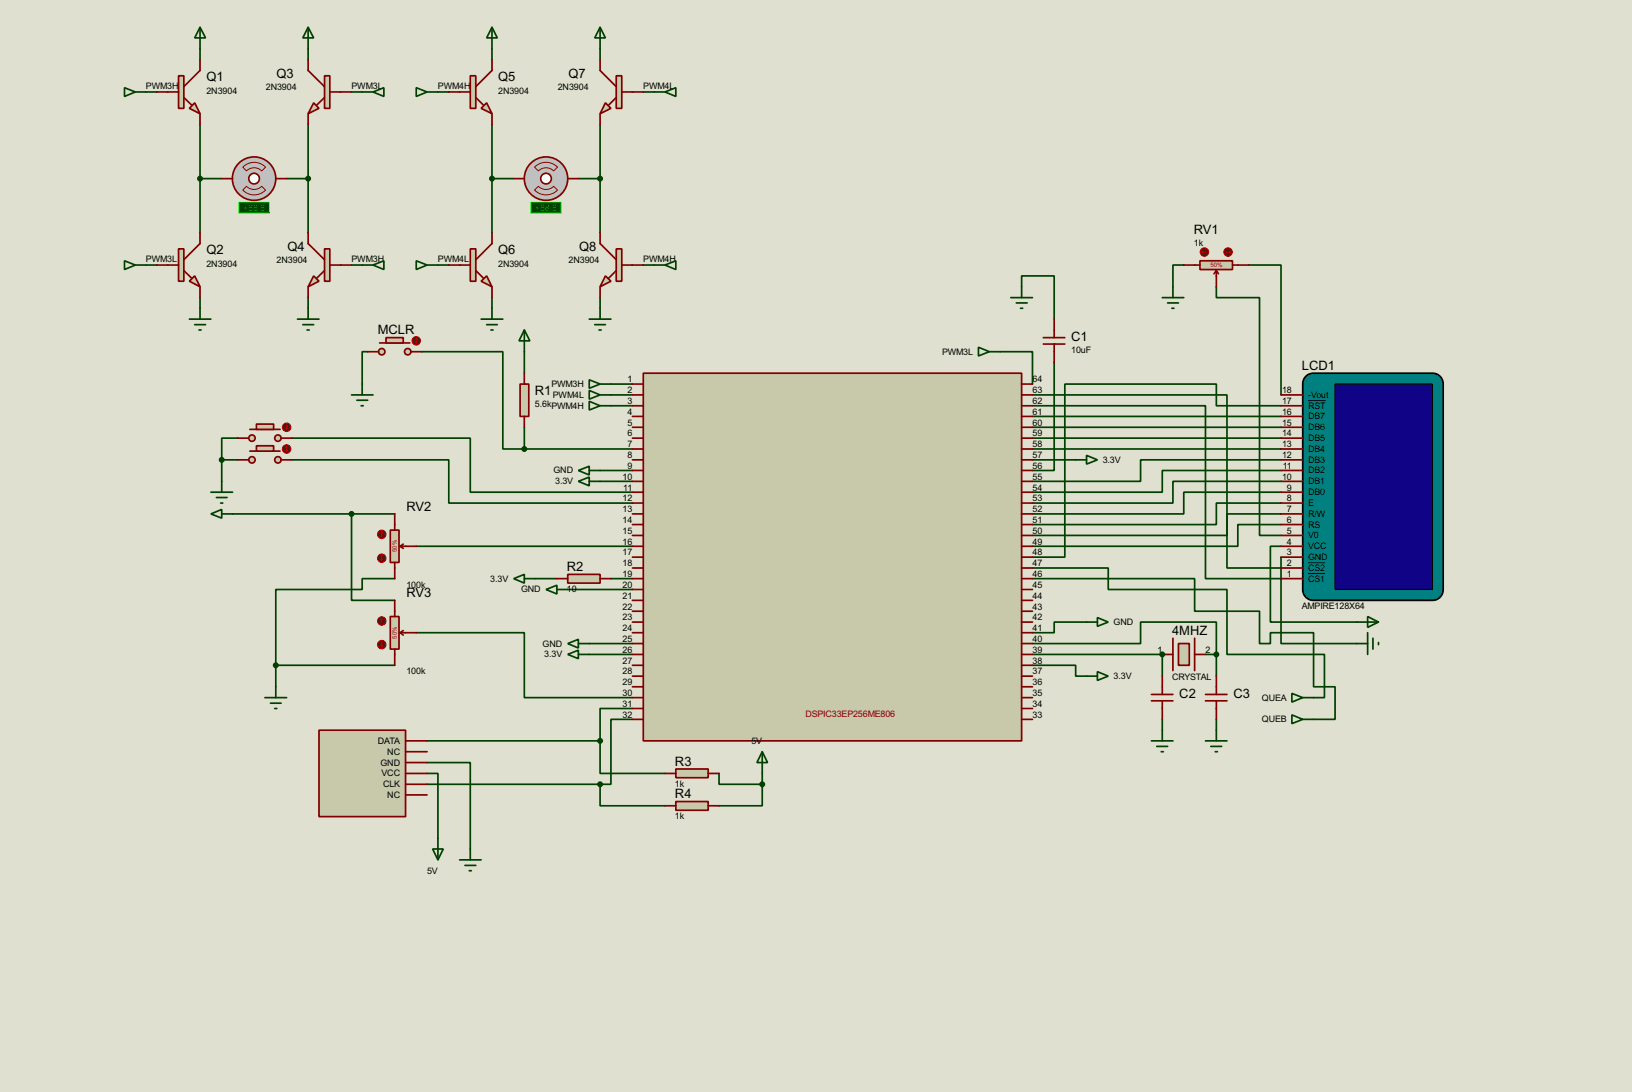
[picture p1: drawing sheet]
<svg xmlns="http://www.w3.org/2000/svg" width="383mm" height="256mm" viewBox="0 0 383 256" stroke-linecap="round" stroke-linejoin="round" font-family="sans-serif">
<path d="M0 0h383.5v256.5h-383.5z" fill="#e0e0d0"/>
<g fill="none" stroke="#004000" stroke-width=".4">
<path d="M240.1 67.4v-2.6h7.6v10.2M278.2 62.3h-2.6v5.1M285.8 67.4v2.5h10.2v55.9h5M293.4 62.3h7.6v30.5M86.4 82.6h-1.3v7.6M99.1 82.6h19.1v22.9h5M123.2 82.6v5.1M242.6 95.3h40.7v40.6h17.7M242.6 92.8h45.7v40.6h12.7M242.6 97.8h58.4M247.7 85.1v25.4h-5.1M123.2 105.5h25.4"/>
<path d="M123.2 100.4v5.1M141 113.1h7.6M141 110.5h7.6M242.6 105.5h58.4M242.6 102.9h58.4M242.6 100.4h58.4M242.6 108h10.2M301 118.2h-15.2v5h-43.2M301 115.6h-22.8v5.1h-35.6M301 113.1h-25.4v5.1h-33M301 110.5h-27.9v5.1h-30.5M301 108h-33v5.1h-25.4"/>
<path d="M125.8 135.9h5.1M133.4 138.5h15.2M143.6 135.9h5M301 123.2h-10.1v5.1h-48.3M301 120.7h-12.7v5.1h-45.7M301 128.3h-2.5v17.8h20.3M301 130.9v20.3h17.8M138.5 153.7h10.1M138.5 151.2h10.1M242.6 156.3h10.2v2.5h2.5M242.6 153.7h30.5M255.3 146.1h-7.6v2.5h-5.1"/>
<path d="M100.4 179.1h10.1v20.3M100.4 174h40.6M141 174v7.7h15.3M148.6 166.4h-7.6v7.6M148.6 169h-5v15.2h-2.6M100.4 181.7h2.5v15.2M100.4 184.2h40.6M141 184.2v5.1h15.3M169 181.7v2.5h10.1M179.1 184.2v5.1h-10.1M179.1 181.7v2.5"/>
</g>
<circle cx="273.1" cy="153.7" r=".2" fill="#004000"/>
<g fill="none" stroke="#004000" stroke-width=".4">
<path d="M47 11.5v2.5M72.4 11.5v2.5M115.6 11.5v2.5M141 11.5v2.5M34.3 21.6h2.6M47 29.3v25.4M72.4 29.3v25.4M82.6 21.6h2.5M102.9 21.6h2.6M115.6 29.3v25.4M141 29.3v25.4M151.2 21.6h2.5"/>
<path d="M47 42h5.1M67.4 42h5M115.6 42h5.1M135.9 42h5.1M34.3 62.3h2.6M47 69.9v2.5M72.4 69.9v2.5M82.6 62.3h2.5M102.9 62.3h2.6M115.6 69.9v2.5M141 69.9v2.5M151.2 62.3h2.5"/>
<path d="M143.6 95.3h5M143.6 92.8h5M143.6 90.2h5M235 82.6h7.6v7.6M301 95.3h-15.2v-5.1h-35.6v40.7h-7.6M52.1 108h3.8M52.1 108v5.1M55.9 102.9h-3.8v5.1M68.6 102.9h41.9v12.7h38.1M68.6 108h36.9v10.2h43.1M54.7 120.7h38.1M82.6 120.7v20.3h10.2"/>
<path d="M92.8 135.9h-7.7v2.6h-20.3v17.8M97.8 128.3h50.8M242.6 133.4h17.8v5.1h27.9v15.2h22.9v10.2h-2.5M242.6 135.9h38.1v7.7h15.3v7.6h2.5v-2.6h10.2v12.7h5v7.7h-5M64.8 156.3h28M64.8 156.3v5M97.8 148.6h25.4v15.3h25.4M242.6 151.2h25.4v-5.1h17.8v7.6M273.1 153.7v5.1M283.3 153.7h2.5M285.8 153.7v5.1M273.1 169v2.5"/>
<path d="M285.8 169v2.5"/>
</g>
<path d="M151.2 87.7h88.9v86.3h-88.9z" fill="#c8c8aa" stroke="#800000" stroke-width=".4"/>
<g fill="none" stroke="#800000" stroke-width=".4">
<path d="M148.6 90.2h2.6M148.6 92.8h2.6M148.6 95.3h2.6M148.6 97.8h2.6M240.1 90.2h2.5M240.1 92.8h2.5M240.1 95.3h2.5M240.1 97.8h2.5M148.6 100.4h2.6M148.6 102.9h2.6M148.6 105.5h2.6M148.6 108h2.6"/>
<path d="M148.6 110.5h2.6M148.6 113.1h2.6M148.6 115.6h2.6M148.6 118.2h2.6M240.1 100.4h2.5M240.1 102.9h2.5M240.1 105.5h2.5M240.1 108h2.5M240.1 110.5h2.5M240.1 113.1h2.5M240.1 115.6h2.5M240.1 118.2h2.5"/>
<path d="M148.6 120.7h2.6M148.6 125.8h2.6M148.6 123.2h2.6M148.6 128.3h2.6M148.6 130.9h2.6M148.6 133.4h2.6M148.6 135.9h2.6M148.6 138.5h2.6M240.1 120.7h2.5M240.1 125.8h2.5M240.1 123.2h2.5M240.1 128.3h2.5"/>
<path d="M240.1 130.9h2.5M240.1 133.4h2.5M240.1 135.9h2.5M240.1 138.5h2.5M148.6 141h2.6M148.6 143.6h2.6M148.6 146.1h2.6M148.6 148.6h2.6M148.6 151.2h2.6M148.6 153.7h2.6M148.6 156.3h2.6M148.6 158.8h2.6"/>
<path d="M240.1 141h2.5M240.1 143.6h2.5M240.1 146.1h2.5M240.1 148.6h2.5M240.1 151.2h2.5M240.1 153.7h2.5M240.1 156.3h2.5M240.1 158.8h2.5M148.6 161.3h2.6M148.6 163.9h2.6M148.6 166.4h2.6M148.6 169h2.6"/>
<path d="M240.1 161.3h2.5M240.1 163.9h2.5M240.1 166.4h2.5M240.1 169h2.5"/>
</g>
<path d="M306.6 88.6a2.52 2.52 0 0 1 2.1-.9h27.9a2.48 2.48 0 0 1 2.5 2.5v48.3a2.49 2.49 0 0 1-2.5 2.5h-27.9a2.5 2.5 0 0 1-2.6-2.5v-48.3l.1-.6z" fill-rule="evenodd" fill="#008080" stroke="#000" stroke-width=".4"/>
<path d="M313.7 90.2h22.9v48.3h-22.9z" fill="#100385" stroke="#000" stroke-width=".25"/>
<g fill="none" stroke="#800000" stroke-width=".4">
<path d="M301 97.8h5.1M301 95.3h5.1M301 92.8h5.1M301 118.2h5.1M301 115.6h5.1M301 113.1h5.1M301 110.5h5.1M301 108h5.1M301 105.5h5.1M301 102.9h5.1M301 100.4h5.1M301 135.9h5.1"/>
<path d="M301 133.4h5.1M301 130.9h5.1M301 128.3h5.1M301 125.8h5.1M301 123.2h5.1M301 120.7h5.1"/>
</g>
<path d="M307.4 94.1h4.1M307.4 134.7h4M307.4 132.2h4" fill="none" stroke="#000" stroke-width=".23"/>
<g fill="#c8c8aa" stroke="#800000" stroke-width=".4">
<circle cx="95.8" cy="82.6" r=".75"/>
<circle cx="89.7" cy="82.6" r=".75"/>
</g>
<path d="M89.2 80.6h7.1" fill="none" stroke="#800000" stroke-width=".4"/>
<path d="M90.7 79.3h4.1v1.3h-4.1z" fill="#c8c8aa" stroke="#800000" stroke-width=".4"/>
<path d="M86.4 82.6h2.6M96.6 82.6h2.5" fill="none" stroke="#800000" stroke-width=".4"/>
<circle cx="97.8" cy="80.1" r="1" fill="#400000" stroke="#f00" stroke-width=".23"/>
<path d="M97.8 79.6v1M97.8 79.6l-.2 .2M97.8 79.6l.3 .2M97.6 80.3l.2 .3M98.1 80.3l-.3 .3" fill="none" stroke="#f00" stroke-width=".23"/>
<path d="M318.8 146.1h5.1M318.8 151.2h2.6M321.4 144.8l2.5 1.3-2.5 1.3zM321.4 148.6v5.1M322.6 149.9v2.6M323.9 150.9v.5" fill="none" stroke="#004000" stroke-width=".4"/>
<path d="M282 61.3h7.6v2h-7.6z" fill="#c8c8aa" stroke="#800000" stroke-width=".4"/>
<path d="M278.2 62.3h3.8M285.8 63.6l-.5 .7M285.8 63.6l.5 .7M285.8 63.6v3.8M289.6 62.3h3.8" fill="none" stroke="#800000" stroke-width=".4"/>
<circle cx="288.5" cy="59.2" r="1" fill="#400000" stroke="#f00" stroke-width=".23"/>
<path d="M288.1 59.2h1M288.9 59l.2 .2M289.1 59.2l-.2 .3" fill="none" stroke="#f00" stroke-width=".23"/>
<circle cx="283" cy="59.2" r="1" fill="#400000" stroke="#f00" stroke-width=".23"/>
<path d="M282.5 59.2l.3 .3M282.5 59.2h1M282.8 59l-.3 .2" fill="none" stroke="#f00" stroke-width=".23"/>
<path d="M123.2 77.5l1.3 2.6h-2.5zM123.2 77.5v5.1M273.1 69.9h5.1M274.4 71.2h2.5M275.4 72.4h.5M275.6 67.4v2.5" fill="none" stroke="#004000" stroke-width=".4"/>
<path d="M122.2 90.2h2.1v7.6h-2.1z" fill="#c8c8aa" stroke="#800000" stroke-width=".4"/>
<path d="M245.2 79.3h5M247.7 75v4.3M123.2 87.7v2.5M123.2 97.8v2.6M245.2 80.8h5M247.7 80.8v4.3" fill="none" stroke="#800000" stroke-width=".4"/>
<circle cx="123.2" cy="105.5" r=".5" fill="#004000" stroke="#004000" stroke-width=".4"/>
<g fill="none" stroke="#004000" stroke-width=".4">
<path d="M237.5 69.9h5.1M238.8 71.2h2.6M239.8 72.4h.5M240.1 67.4v2.5M82.6 92.8h5.1M83.9 94h2.5M84.9 95.3h.5M85.1 90.2v2.6M135.9 113.1l2.6-1v2zM135.9 110.5l2.6-1v2.1zM138.5 113.1h2.5M138.5 110.5h2.5"/>
<path d="M252.8 108h2.5M255.3 107l2.6 1-2.6 1zM128.3 138.5l2.6-1v2zM130.9 138.5h2.5M133.4 153.7l2.5-1v2zM135.9 153.7h2.6M255.3 158.8h2.6M255.3 146.1h2.6M257.9 157.8l2.5 1-2.5 1zM257.9 145.1l2.5 1-2.5 1z"/>
</g>
<path d="M133.4 134.9h7.6v2.1h-7.6z" fill="#c8c8aa" stroke="#800000" stroke-width=".4"/>
<path d="M130.9 135.9h2.5M141 135.9h2.6" fill="none" stroke="#800000" stroke-width=".4"/>
<path d="M120.7 135.9l2.5-1v2.1zM123.2 135.9h2.6" fill="none" stroke="#004000" stroke-width=".4"/>
<path d="M75 171.5h20.3v20.3h-20.3z" fill="#c8c8aa" stroke="#800000" stroke-width=".4"/>
<path d="M95.3 174h5.1M95.3 176.6h5.1M95.3 179.1h5.1M95.3 181.7h5.1M95.3 184.2h5.1M95.3 186.7h5.1" fill="none" stroke="#800000" stroke-width=".4"/>
<path d="M101.7 199.4h2.5l-1.3 2.6zM102.9 196.9v5.1M110.5 199.4v2.6M108 202h5.1M109.3 203.3h2.5M110.3 204.5h.5" fill="none" stroke="#004000" stroke-width=".4"/>
<path d="M158.8 180.6h7.6v2.1h-7.6z" fill="#c8c8aa" stroke="#800000" stroke-width=".4"/>
<path d="M156.3 181.7h2.5M166.4 181.7h2.6" fill="none" stroke="#800000" stroke-width=".4"/>
<path d="M158.8 188.3h7.6v2h-7.6z" fill="#c8c8aa" stroke="#800000" stroke-width=".4"/>
<path d="M275.6 149.9v7.6M280.7 149.9v7.6M156.3 189.3h2.5M166.4 189.3h2.6" fill="none" stroke="#800000" stroke-width=".4"/>
<g fill="#004000" stroke="#004000" stroke-width=".4">
<circle cx="141" cy="174" r=".5"/>
<circle cx="141" cy="184.2" r=".5"/>
<circle cx="179.1" cy="184.2" r=".5"/>
</g>
<path d="M133.4 151.2l2.5-1v2zM135.9 151.2h2.6M179.1 176.6l1.3 2.5h-2.5zM179.1 176.6v5.1" fill="none" stroke="#004000" stroke-width=".4"/>
<path d="M276.9 151.2h2.6v5.1h-2.6z" fill="#c8c8aa" stroke="#800000" stroke-width=".4"/>
<path d="M273.1 153.7h2.5M273.1 158.8v4.3M280.7 153.7h2.6M285.8 158.8v4.3M270.6 163.1h5M270.6 164.6h5M273.1 164.6v4.4M283.3 163.1h5M283.3 164.6h5M285.8 164.6v4.4" fill="none" stroke="#800000" stroke-width=".4"/>
<g fill="#004000" stroke="#004000" stroke-width=".4">
<circle cx="273.1" cy="153.7" r=".5"/>
<circle cx="285.8" cy="153.7" r=".5"/>
</g>
<path d="M270.6 174h5M271.8 175.3h2.6M272.9 176.6h.5M273.1 171.5v2.5M283.3 174h5M284.5 175.3h2.6M285.6 176.6h.5M285.8 171.5v2.5" fill="none" stroke="#004000" stroke-width=".4"/>
<path d="M45.8 24.2l1.2 2.5-2.5-1.2z" fill="#c8c8aa" stroke="#800000" stroke-width=".4"/>
<path d="M42 17.8h1.2v7.7h-1.2z" fill="#c8c8aa" stroke="#800000" stroke-width=".4"/>
<path d="M47 14v2.6l-3.8 3.8M36.9 21.6h5.1M43.2 22.9l1.8 1.8M47 26.7v2.6" fill="none" stroke="#800000" stroke-width=".4"/>
<path d="M44.5 66.1l1.3-1.3 1.2 2.6z" fill="#c8c8aa" stroke="#800000" stroke-width=".4"/>
<path d="M42 58.5h1.2v7.6h-1.2z" fill="#c8c8aa" stroke="#800000" stroke-width=".4"/>
<path d="M47 54.7v2.5l-3.8 3.8M36.9 62.3h5.1M43.2 63.6l1.8 1.7M47 67.4v2.5" fill="none" stroke="#800000" stroke-width=".4"/>
<path d="M73.7 24.2l1.3 1.3-2.6 1.2z" fill="#c8c8aa" stroke="#800000" stroke-width=".4"/>
<path d="M76.3 17.8h1.2v7.7h-1.2z" fill="#c8c8aa" stroke="#800000" stroke-width=".4"/>
<path d="M72.4 14v2.6l3.9 3.8M72.4 26.7v2.6M76.3 22.9l-1.8 1.8M77.5 21.6h5.1" fill="none" stroke="#800000" stroke-width=".4"/>
<path d="M73.7 64.8l1.3 1.3-2.6 1.3z" fill="#c8c8aa" stroke="#800000" stroke-width=".4"/>
<path d="M76.3 58.5h1.2v7.6h-1.2z" fill="#c8c8aa" stroke="#800000" stroke-width=".4"/>
<path d="M72.4 54.7v2.5l3.9 3.8M72.4 67.4v2.5M76.3 63.6l-1.8 1.7M77.5 62.3h5.1" fill="none" stroke="#800000" stroke-width=".4"/>
<path d="M56.2 47.6h7.1v2.5h-7.1z" fill="#004000" stroke="#0f0" stroke-width=".23"/>
<circle cx="59.7" cy="42" r="5.1" fill="#c0c0c0" stroke="#800000" stroke-width=".4"/>
<path d="M57.1 39.3a3.7 3.7 0 0 1 5.3 0l-.9 .9a2.53 2.53 0 0 0-3.6 0zM57.9 43.8a2.54 2.54 0 0 0 3.6 0l.9 .9a3.7 3.7 0 0 1-5.3 0z" fill="none" stroke="#800000" stroke-width=".23"/>
<circle cx="59.7" cy="42" r="1.25" fill="#feffff" stroke="#800000" stroke-width=".4"/>
<path d="M52.1 42h2.6M64.8 42h2.6" fill="none" stroke="#800000" stroke-width=".4"/>
<g fill="#004000" stroke="#004000" stroke-width=".4">
<circle cx="72.4" cy="42" r=".5"/>
<circle cx="47" cy="42" r=".5"/>
</g>
<g fill="none" stroke="#004000" stroke-width=".4">
<path d="M47 6.4l1.3 2.5h-2.5zM47 6.4v5.1M72.4 6.4l1.3 2.5h-2.5zM72.4 6.4v5.1M29.3 20.6l2.5 1-2.5 1.1zM31.8 21.6h2.5M85.1 21.6h2.6M87.7 21.6l2.5-1v2.1zM29.3 61.3l2.5 1-2.5 1zM31.8 62.3h2.5M44.5 75h5.1M45.8 76.3h2.5"/>
<path d="M46.8 77.5h.5M47 72.4v2.6M69.9 75h5.1M71.2 76.3h2.5M72.2 77.5h.5M72.4 72.4v2.6M85.1 62.3h2.6M87.7 62.3l2.5-1v2z"/>
</g>
<path d="M113.1 25.5l1.3-1.3 1.2 2.5z" fill="#c8c8aa" stroke="#800000" stroke-width=".4"/>
<path d="M110.5 17.8h1.3v7.7h-1.3z" fill="#c8c8aa" stroke="#800000" stroke-width=".4"/>
<path d="M115.6 14v2.6l-3.8 3.8M105.5 21.6h5M111.8 22.9l1.8 1.8M115.6 26.7v2.6" fill="none" stroke="#800000" stroke-width=".4"/>
<path d="M113.1 66.1l1.3-1.3 1.2 2.6z" fill="#c8c8aa" stroke="#800000" stroke-width=".4"/>
<path d="M110.5 58.5h1.3v7.6h-1.3z" fill="#c8c8aa" stroke="#800000" stroke-width=".4"/>
<path d="M115.6 54.7v2.5l-3.8 3.8M105.5 62.3h5M111.8 63.6l1.8 1.7M115.6 67.4v2.5" fill="none" stroke="#800000" stroke-width=".4"/>
<path d="M142.3 24.2l1.3 1.3-2.6 1.2z" fill="#c8c8aa" stroke="#800000" stroke-width=".4"/>
<path d="M144.8 17.8h1.3v7.7h-1.3z" fill="#c8c8aa" stroke="#800000" stroke-width=".4"/>
<path d="M141 14v2.6l3.8 3.8M141 26.7v2.6M144.8 22.9l-1.7 1.8M146.1 21.6h5.1" fill="none" stroke="#800000" stroke-width=".4"/>
<path d="M142.3 64.8l1.3 1.3-2.6 1.3z" fill="#c8c8aa" stroke="#800000" stroke-width=".4"/>
<path d="M144.8 58.5h1.3v7.6h-1.3z" fill="#c8c8aa" stroke="#800000" stroke-width=".4"/>
<path d="M141 54.7v2.5l3.8 3.8M141 67.4v2.5M144.8 63.6l-1.7 1.7M146.1 62.3h5.1" fill="none" stroke="#800000" stroke-width=".4"/>
<path d="M124.8 47.6h7.1v2.5h-7.1z" fill="#004000" stroke="#0f0" stroke-width=".23"/>
<circle cx="128.3" cy="42" r="5.1" fill="#c0c0c0" stroke="#800000" stroke-width=".4"/>
<path d="M125.6 39.3a3.8 3.8 0 0 1 5.4 0l-.9 .9a2.54 2.54 0 0 0-3.6 0zM126.5 43.8a2.54 2.54 0 0 0 3.6 0l.9 .9a3.8 3.8 0 0 1-5.4 0z" fill="none" stroke="#800000" stroke-width=".23"/>
<circle cx="128.3" cy="42" r="1.25" fill="#feffff" stroke="#800000" stroke-width=".4"/>
<path d="M120.7 42h2.5M133.4 42h2.5" fill="none" stroke="#800000" stroke-width=".4"/>
<g fill="#004000" stroke="#004000" stroke-width=".4">
<circle cx="141" cy="42" r=".5"/>
<circle cx="115.6" cy="42" r=".5"/>
</g>
<g fill="none" stroke="#004000" stroke-width=".4">
<path d="M115.6 6.4l1.3 2.5h-2.5zM115.6 6.4v5.1M141 6.4l1.3 2.5h-2.5zM141 6.4v5.1M97.8 20.6l2.6 1-2.6 1.1zM100.4 21.6h2.5M153.7 21.6h2.6M156.3 21.6l2.5-1v2.1zM97.8 61.3l2.6 1-2.6 1zM100.4 62.3h2.5M113.1 75h5.1M114.4 76.3h2.5"/>
<path d="M115.4 77.5h.5M115.6 72.4v2.6M138.5 75h5.1M139.8 76.3h2.5M140.8 77.5h.5M141 72.4v2.6M153.7 62.3h2.6M156.3 62.3l2.5-1v2zM138.5 91.7l2.5 1.1-2.5 1zM138.5 94.3l2.5 1-2.5 1zM138.5 89.2l2.5 1-2.5 1zM141 92.8h2.6"/>
<path d="M141 95.3h2.6M141 90.2h2.6M229.9 81.6l2.6 1-2.6 1zM232.5 82.6h2.5M303.6 162.9l2.5 1-2.5 1zM303.6 167.9l2.5 1.1-2.5 1zM306.1 163.9h2.6M306.1 169h2.6"/>
</g>
<path d="M91.7 124.5h2.1v7.6h-2.1z" fill="#c8c8aa" stroke="#800000" stroke-width=".4"/>
<path d="M92.8 120.7v3.8M92.8 132.1v3.8M94 128.3l.8 .5M94 128.3h3.8M94.8 127.8l-.8 .5" fill="none" stroke="#800000" stroke-width=".4"/>
<circle cx="89.7" cy="125.5" r="1" fill="#400000" stroke="#f00" stroke-width=".23"/>
<path d="M89.7 125l-.2 .3M89.7 125l.3 .3M89.7 125v1" fill="none" stroke="#f00" stroke-width=".23"/>
<circle cx="89.7" cy="131.1" r="1" fill="#400000" stroke="#f00" stroke-width=".23"/>
<path d="M89.5 131.4l.2 .2M89.7 130.6v1M90 131.4l-.3 .2" fill="none" stroke="#f00" stroke-width=".23"/>
<path d="M91.7 144.8h2.1v7.7h-2.1z" fill="#c8c8aa" stroke="#800000" stroke-width=".4"/>
<path d="M92.8 141v3.8M92.8 152.5v3.8M94 148.6l.8 .6M94 148.6h3.8M94.8 148.1l-.8 .5" fill="none" stroke="#800000" stroke-width=".4"/>
<circle cx="89.7" cy="145.9" r="1" fill="#400000" stroke="#f00" stroke-width=".23"/>
<path d="M89.7 145.3l-.2 .3M89.7 145.3l.3 .3M89.7 145.3v1.1" fill="none" stroke="#f00" stroke-width=".23"/>
<circle cx="89.7" cy="151.4" r="1" fill="#400000" stroke="#f00" stroke-width=".23"/>
<path d="M89.5 151.7l.2 .2M89.7 150.9v1M90 151.7l-.3 .2" fill="none" stroke="#f00" stroke-width=".23"/>
<path d="M49.6 120.7l2.5-1v2zM52.1 120.7h2.6M62.3 163.9h5.1M63.6 165.2h2.5M64.6 166.4h.5M64.8 161.3v2.6" fill="none" stroke="#004000" stroke-width=".4"/>
<g fill="#004000" stroke="#004000" stroke-width=".4">
<circle cx="82.6" cy="120.7" r=".5"/>
<circle cx="64.8" cy="156.3" r=".5"/>
</g>
<g fill="#c8c8aa" stroke="#800000" stroke-width=".4">
<circle cx="65.3" cy="102.9" r=".75"/>
<circle cx="59.2" cy="102.9" r=".75"/>
</g>
<path d="M58.7 100.9h7.1" fill="none" stroke="#800000" stroke-width=".4"/>
<path d="M60.3 99.6h4v1.3h-4z" fill="#c8c8aa" stroke="#800000" stroke-width=".4"/>
<path d="M55.9 102.9h2.6M66.1 102.9h2.5" fill="none" stroke="#800000" stroke-width=".4"/>
<circle cx="67.3" cy="100.4" r="1" fill="#400000" stroke="#f00" stroke-width=".23"/>
<path d="M67.4 99.9v1M67.4 99.9l-.3 .2M67.4 99.9l.2 .2M67.1 100.6l.3 .3M67.6 100.6l-.2 .3" fill="none" stroke="#f00" stroke-width=".23"/>
<g fill="#c8c8aa" stroke="#800000" stroke-width=".4">
<circle cx="65.3" cy="108" r=".75"/>
<circle cx="59.2" cy="108" r=".75"/>
</g>
<path d="M58.7 106h7.1" fill="none" stroke="#800000" stroke-width=".4"/>
<path d="M60.3 104.7h4v1.3h-4z" fill="#c8c8aa" stroke="#800000" stroke-width=".4"/>
<path d="M55.9 108h2.6M66.1 108h2.5" fill="none" stroke="#800000" stroke-width=".4"/>
<circle cx="67.3" cy="105.5" r="1" fill="#400000" stroke="#f00" stroke-width=".23"/>
<path d="M67.1 105.7l.3 .3M67.4 105v1M67.4 105l-.3 .2M67.4 105l.2 .2M67.6 105.7l-.2 .3" fill="none" stroke="#f00" stroke-width=".23"/>
<path d="M49.6 115.6h5.1M50.9 116.9h2.5M51.9 118.2h.5M52.1 113.1v2.5" fill="none" stroke="#004000" stroke-width=".4"/>
<circle cx="52.1" cy="108" r=".5" fill="#004000" stroke="#004000" stroke-width=".4"/>
<g font-size="3.4">
<text x="48.5" y="19.1">Q1</text>
<text x="65" y="18.3">Q3</text>
<text x="117.1" y="19.1">Q5</text>
<text x="133.6" y="18.3">Q7</text>
<text x="48.5" y="59.8">Q2</text>
<text x="67.6" y="58.9">Q4</text>
<text x="117.1" y="59.8">Q6</text>
<text x="136.1" y="58.9">Q8</text>
<text x="280.5" y="54.9">RV1</text>
<text x="88.8" y="78.5">MCLR</text>
<text x="251.7" y="80.1">C1</text>
<text x="305.9" y="86.9">LCD1</text>
<text x="125.7" y="92.8">R1</text>
<text x="95.5" y="119.9">RV2</text>
<text x="133.2" y="134.1">R2</text>
<text x="95.5" y="140.2">RV3</text>
<text x="275.4" y="149.1">4MHZ</text>
<text x="277.1" y="163.9">C2</text>
<text x="289.8" y="163.9">C3</text>
<text x="158.6" y="179.8">R3</text>
<text x="158.6" y="187.5">R4</text>
</g>
<g font-size="2.4">
<text x="34.3" y="21">PWM3H</text>
<text x="48.5" y="22.1">2N3904</text>
<text x="62.5" y="21.2">2N3904</text>
<text x="82.6" y="21">PWM3L</text>
<text x="102.9" y="21">PWM4H</text>
<text x="117.1" y="22.1">2N3904</text>
<text x="131.1" y="21.2">2N3904</text>
<text x="151.2" y="21">PWM4L</text>
<text x="280.5" y="57.9">1k</text>
<text x="34.3" y="61.7">PWM3L</text>
<text x="48.5" y="62.7">2N3904</text>
<text x="65" y="61.8">2N3904</text>
<text x="82.6" y="61.7">PWM3H</text>
<text x="102.9" y="61.7">PWM4L</text>
<text x="117.1" y="62.7">2N3904</text>
<text x="133.6" y="61.8">2N3904</text>
<text x="151.2" y="61.7">PWM4H</text>
<text x="221.4" y="83.3">PWM3L</text>
<text x="251.7" y="83">10uF</text>
<text x="147.5" y="89.8">1</text>
<text x="242.6" y="89.8">64</text>
<text x="125.7" y="95.7">5.6kPWM4H</text>
<text x="129.6" y="90.9">PWM3H</text>
<text x="129.9" y="93.5">PWM4L</text>
<text x="147.5" y="92.4">2</text>
<text x="147.5" y="94.9">3</text>
<text x="242.6" y="92.4">63</text>
<text x="242.6" y="94.9">62</text>
<text x="301.3" y="94.9">17</text>
<text x="301.3" y="92.4">18</text>
<text x="307.4" y="93.5">-Vout</text>
<text x="147.5" y="97.4">4</text>
<text x="147.5" y="100">5</text>
<text x="242.6" y="97.4">61</text>
<text x="242.6" y="100">60</text>
<text x="301.3" y="100">15</text>
<text x="301.3" y="97.4">16</text>
<text x="307.4" y="101.1">DB6</text>
<text x="307.4" y="98.5">DB7</text>
<text x="307.4" y="96">RST</text>
<text x="147.5" y="102.5">6</text>
<text x="147.5" y="105.1">7</text>
<text x="147.5" y="107.6">8</text>
<text x="242.6" y="102.5">59</text>
<text x="242.6" y="105.1">58</text>
<text x="242.6" y="107.6">57</text>
<text x="301.3" y="107.6">12</text>
<text x="301.3" y="105.1">13</text>
<text x="301.3" y="102.5">14</text>
<text x="307.4" y="106.2">DB4</text>
<text x="307.4" y="103.6">DB5</text>
<text x="130.1" y="111.2">GND</text>
<text x="130.5" y="113.8">3.3V</text>
<text x="146.3" y="112.7">10</text>
<text x="147.5" y="110.1">9</text>
<text x="242.6" y="110.1">56</text>
<text x="242.6" y="112.7">55</text>
<text x="259.1" y="108.7">3.3V</text>
<text x="301.3" y="112.7">10</text>
<text x="301.4" y="110.1">11</text>
<text x="307.4" y="113.8">DB1</text>
<text x="307.4" y="111.2">DB2</text>
<text x="307.4" y="108.7">DB3</text>
<text x="146.3" y="117.8">12</text>
<text x="146.5" y="115.2">11</text>
<text x="242.6" y="115.2">54</text>
<text x="242.6" y="117.8">53</text>
<text x="302.4" y="117.8">8</text>
<text x="302.4" y="115.2">9</text>
<text x="307.4" y="118.9">E</text>
<text x="307.4" y="116.3">DB0</text>
<text x="146.3" y="120.3">13</text>
<text x="146.3" y="122.8">14</text>
<text x="146.3" y="125.4">15</text>
<text x="242.6" y="120.3">52</text>
<text x="242.6" y="125.4">50</text>
<text x="242.6" y="122.8">51</text>
<text x="302.4" y="125.4">5</text>
<text x="302.4" y="122.8">6</text>
<text x="302.4" y="120.3">7</text>
<text x="307.4" y="123.9">RS</text>
<text x="307.4" y="121.4">R/W</text>
<text x="146.3" y="127.9">16</text>
<text x="146.3" y="130.5">17</text>
<text x="242.6" y="127.9">49</text>
<text x="242.6" y="130.5">48</text>
<text x="302.4" y="130.5">3</text>
<text x="302.4" y="127.9">4</text>
<text x="307.4" y="131.6">GND</text>
<text x="307.4" y="129">VCC</text>
<text x="307.4" y="126.5">V0</text>
<text x="115.2" y="136.6">3.3V</text>
<text x="146.3" y="133">18</text>
<text x="146.3" y="135.5">19</text>
<text x="242.6" y="133">47</text>
<text x="242.6" y="135.5">46</text>
<text x="302.4" y="135.5">1</text>
<text x="302.4" y="133">2</text>
<text x="307.4" y="136.6">CS1</text>
<text x="307.4" y="134.1">CS2</text>
<text x="95.5" y="138">100k</text>
<text x="122.5" y="139.2">GND</text>
<text x="133.2" y="139.1">10</text>
<text x="146.3" y="138.1">20</text>
<text x="146.3" y="140.6">21</text>
<text x="146.3" y="143.2">22</text>
<text x="242.6" y="138.1">45</text>
<text x="242.6" y="140.6">44</text>
<text x="242.6" y="143.2">43</text>
<text x="305.9" y="143.1">AMPIRE128X64</text>
<text x="146.3" y="145.7">23</text>
<text x="146.3" y="148.2">24</text>
<text x="242.6" y="145.7">42</text>
<text x="242.6" y="148.2">41</text>
<text x="261.7" y="146.8">GND</text>
<text x="127.5" y="151.9">GND</text>
<text x="127.9" y="154.4">3.3V</text>
<text x="146.3" y="150.8">25</text>
<text x="146.3" y="153.3">26</text>
<text x="146.3" y="155.9">27</text>
<text x="242.6" y="150.8">40</text>
<text x="242.6" y="153.3">39</text>
<text x="242.6" y="155.9">38</text>
<text x="272" y="153.3">1</text>
<text x="283.3" y="153.3">2</text>
<text x="95.5" y="158.4">100k</text>
<text x="146.3" y="158.4">28</text>
<text x="146.3" y="160.9">29</text>
<text x="242.6" y="158.4">37</text>
<text x="242.6" y="160.9">36</text>
<text x="261.7" y="159.5">3.3V</text>
<text x="275.4" y="159.6">CRYSTAL</text>
<text x="146.3" y="163.5">30</text>
<text x="146.3" y="166">31</text>
<text x="242.6" y="163.5">35</text>
<text x="242.6" y="166">34</text>
<text x="296.5" y="164.6">QUEA</text>
<text x="146.3" y="168.6">32</text>
<text x="242.6" y="168.6">33</text>
<text x="296.5" y="169.7">QUEB</text>
<text x="88.8" y="174.7">DATA</text>
<text x="89.4" y="179.8">GND</text>
<text x="91" y="177.3">NC</text>
<text x="176.6" y="174.7">5V</text>
<text x="89.7" y="182.4">VCC</text>
<text x="90" y="184.9">CLK</text>
<text x="158.6" y="184.8">1k</text>
<text x="91" y="187.4">NC</text>
<text x="158.6" y="192.4">1k</text>
<text x="100.4" y="205.2">5V</text>
</g>
<g font-size="2.4" fill="#008000">
<text x="57.1" y="49.5">+88.8</text>
<text x="125.7" y="49.5">+88.8</text>
</g>
<text font-size="2.4" fill="#800000" x="189.3" y="168.3">DSPIC33EP256ME806</text>
<g font-size="1.6" fill="#c00000">
<text x="284.4" y="62.8">50%</text>
<text x="93.3" y="129.7" transform="rotate(-90 93.3 129.7)">50%</text>
<text x="93.3" y="150" transform="rotate(-90 93.3 150)">50%</text>
</g>
</svg>
